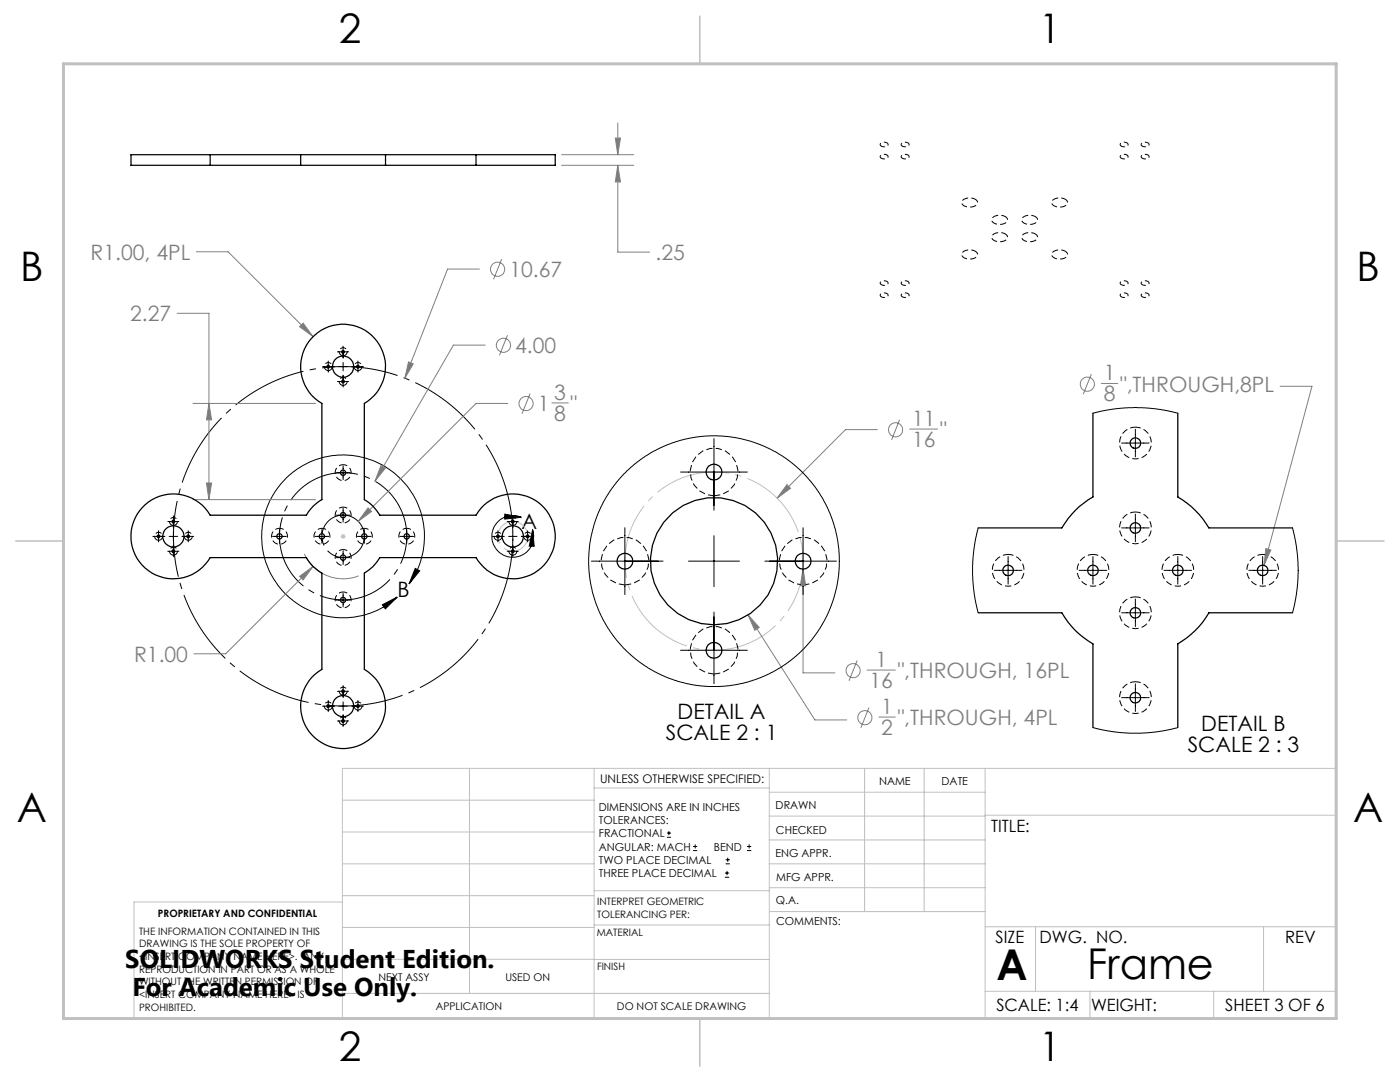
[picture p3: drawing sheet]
<svg xmlns="http://www.w3.org/2000/svg" width="279mm" height="216mm" viewBox="0 0 279 216" stroke-linecap="round" stroke-linejoin="round" font-family="sans-serif">
<g fill="none" stroke="#808080" stroke-width=".2">
<path d="M112.1 33h14.4M112.1 30.9h14.4M122.8 27.6h1l-.5 3.3zM123.3 33l.5 3.3h-1zM123.3 33v17.3h6.3M123.3 24.5v6.4M39.2 50.2h6.3l17 17M95.7 53.7h-6.4l-8.5 21.8M100.1 51.7l-1.6 4M35.3 62.5h6.4v37.2M59.8 65.2l.7-.7 2 2.7zM81.5 72.2l1 .4-1.7 2.9z"/>
<path d="M96.8 68.9h-6.3l-15.7 27.1M101.3 66.9l-1.6 4M105.8 78.5l-1.6 4M217.8 74.6l-1.6 4.1M219.8 76.5h3.3M255.5 77.1h6.3l-9.5 35.7M38.5 80.5h24.5M38.5 99.7h24.5M41.2 96.4h1l-.5 3.3zM41.7 80.5l.5 3.3h-1zM76 92.9l.9 .5-2.1 2.6zM101.4 80.5h-6.4l-23.5 23.5"/>
<path d="M110.1 80.4h3.3M157.1 96.7l.7 .7-2.7 2zM175.1 85.7h-6.4l-13.6 13.7M179.5 83.7l-1.6 4.1M181.5 85.6h5.6M59.8 115l2.7-2-2 2.7zM60.7 110.5a8.5 8.5 0 0 0 10.9 4.4M62.5 113l-17.5 17.5h-6.3M73.4 101.4l.8 .7-2.7 1.9zM160.3 113.6l.5 3.3h-1zM160.3 113.6v20.7h6.3M252.6 109.5l1 .2-1.3 3.1z"/>
<path d="M149.3 122.7l2.2 2.5-.9 .6zM149.3 122.7l13.3 21h6.4M171.1 131.8l-1.7 4.1M173 133.7h5.7M173.4 141.2l-1.6 4M175.4 143.1h3.3"/>
<circle cx="99.3" cy="53.7" r="1.41"/>
<circle cx="100.5" cy="68.9" r="1.41"/>
<circle cx="217" cy="76.6" r="1.41"/>
<circle cx="105" cy="80.5" r="1.42"/>
<circle cx="178.7" cy="85.8" r="1.4"/>
<circle cx="170.3" cy="133.8" r="1.4"/>
<circle cx="172.6" cy="143.2" r="1.41"/>
</g>
<g fill="none" stroke="#000" stroke-width=".2">
<path d="M64.4 73.2h2.4M65.5 72v2.3M67.3 70.2h2.3M67.3 76.1h2.3M67.6 73.2h1.7M68.5 69.1v2.4M68.5 72.3v1.7M68.5 74.9v2.3M70.2 73.2h2.3M71.4 72v2.3M67.1 94.3h2.7M68.5 93v2.7"/>
<path d="M135.8 94.2h13.4M142.5 87.5v14.3M223.8 88.4h5.5M226.6 85.7v5.5M30.5 107h2.4M31.6 105.9v2.2M33.5 104.1h2.2M33.5 110h2.2M33.8 107h1.7M34.6 102.9v2.4M34.6 106.2v1.7M34.6 108.7v2.4"/>
<path d="M36.3 107h2.4M37.6 105.9v2.2M54.4 107h2.7M55.8 105.7v2.7M62.9 107h2.7M64.2 105.7v2.7M67.1 102.8h2.7M67.1 111.3h2.7M67.1 119.7h2.7M68.5 101.4v2.8M68.5 109.9v2.7M68.5 118.4v2.7"/>
<path d="M71.3 107h2.8M72.7 105.7v2.7M79.8 107h2.7M81.2 105.7v2.7M81.6 116.5a16.2 16.2 0 0 0-10.3-25.5 16.2 16.2 0 0 0-18.4 20.4 16.2 16.2 0 0 0 26.4 7.7M82.9 113.4l.8 .5-2.1 2.6zM98.2 107h2.4M99.4 105.9v2.2M100.8 102.6l3.2 .6-3.3 .4zM101.2 104.1h2.2M101.2 110h2.2M101.5 107h1.7"/>
<path d="M102.3 102.9v2.4M102.3 106.2v1.7M102.3 108.7v2.4M104 103.2a4.2 4.2 0 0 0-5.8 3.1 4.2 4.2 0 0 0 4.5 4.9 4.2 4.2 0 0 0 3.6-5.5M104 107h2.4M105.3 105.9v2.2M106.3 105.7l.3 3.3h-1zM118 112h14.3M124.7 105.3v13.3M137.4 112h10.2M142.5 106.9v10.2M152.6 112h14.3"/>
<path d="M160.3 105.3v13.3M198.4 113.8h5.5M201.2 111.1v5.5M215.4 113.8h5.5M218.1 111.1v5.5M223.8 105.3h5.5M226.6 102.6v5.5M226.6 119.5v5.5M232.3 113.8h5.5M235.1 111.1v5.5M249.2 113.8h5.5M252 111.1v5.5"/>
<path d="M65.5 139.8v2.2M67.3 137.9h2.3M68.5 136.8v2.4M71.4 139.8v2.2M76.3 120.7l3-1.6-2.4 2.4zM135.8 129.8h13.4M142.5 122.1v14.3M223.8 122.3h5.5M223.8 139.2h5.5M226.6 136.5v5.5M64.4 140.9h2.4M67.3 143.9h2.3"/>
<path d="M67.6 140.9h1.7M68.5 140.1v1.6M68.5 142.6v2.4M70.2 140.9h2.3M133.1 167.1h.8M133.1 166.2h.8M133.5 165.8v.9M138.3 169.7h.8M138.3 168.9h.8M138.7 168.5v.8M144.7 175h.8M144.7 174.2h.8"/>
<path d="M144.8 172.4h.9M144.8 171.6h.9M145.1 173.8v.8M145.2 171.1v.9M149.1 169.7h.8M149.1 168.9h.8M149.5 168.5v.8"/>
</g>
<path d="M72.5 105.8a4.2 4.2 0 0 0-7-1.7 4.2 4.2 0 0 0 1.8 7 4.2 4.2 0 0 0 5.3-5l-.1-.3" fill="none" stroke="#000" stroke-width=".2" stroke-dasharray="15.2 1.3 1.3 1.3" stroke-dashoffset="3.8" stroke-linecap="butt"/>
<path d="M80.6 103.3a12.7 12.7 0 0 0-21.2-5.2 12.7 12.7 0 0 0 5.6 21.1 12.7 12.7 0 0 0 15.9-14.9l-.3-1" fill="none" stroke="#000" stroke-width=".2" stroke-dasharray="15.2 1.3 1.3 1.3" stroke-dashoffset="5.8" stroke-linecap="butt"/>
<path d="M100.9 97.1a33.9 33.9 0 0 0-56.8-13.6 33.9 33.9 0 0 0 15.6 56.2 33.9 33.9 0 0 0 41.6-40.9l-.4-1.7" fill="none" stroke="#000" stroke-width=".2" stroke-dasharray="15.2 1.3 1.3 1.3" stroke-dashoffset="6" stroke-linecap="butt"/>
<path d="M105.2 106.1a2.96 2.96 0 0 0-5-1.2 2.96 2.96 0 0 0 1.3 5 2.96 2.96 0 0 0 3.7-3.5v-.3" fill="none" stroke="#c0c0c0" stroke-width=".2" stroke-dasharray="15.2 1.3 1.3 1.3" stroke-dashoffset="7.8" stroke-linecap="butt"/>
<path d="M159.5 106.8a17.8 17.8 0 0 0-29.7-7.3 17.8 17.8 0 0 0 7.9 29.6 17.8 17.8 0 0 0 22.1-21.2l-.3-1.1" fill="none" stroke="#c0c0c0" stroke-width=".2" stroke-dasharray="15.2 1.3 1.3 1.3" stroke-dashoffset="-.6" stroke-linecap="butt"/>
<g fill="none" stroke="#c0c0c0" stroke-width=".2">
<path d="M68 107h1M68.1 106.7l.7 .7M68.5 106.5v1M68.8 106.7l-.7 .7M68.3 159.7h50.3M93.7 153.3v44.9M118.6 153.3v49.9M118.6 157.2h34.9M153.5 153.3v49.9M153.5 158.1h43.1M172.5 153.3v28.6M184.4 153.3v28.6"/>
<path d="M196.6 153.3v49.9M68.3 180h-41.6v23.2h240v-49.9h-198.4v49.9M68.3 178.7h50.3M68.3 172.4h50.3M68.3 166h50.3M118.6 177.7h35M153.5 167.6h43.1M153.5 162.8h43.1M153.5 172.4h43.1M153.5 177.1h43.1M196.6 162.7h70.1M68.3 198.2h85.2"/>
<path d="M68.3 191.4l85.2 .1M68.3 185.1h50.3M118.6 184.6h35M153.6 181.9h43M196.6 197.8h70.1M196.6 184.9h70.1M206.7 184.9v12.9M217.5 197.8v5.4M242.2 197.8v5.4M252.2 184.9v12.9"/>
</g>
<g fill="none" stroke="#000" stroke-width=".2" stroke-dasharray="1.3 .6" stroke-dashoffset=".4" stroke-linecap="butt">
<path d="M194.6 39.8a1.96 1.96 0 0 0-2.7 .5 1.67 1.67 0 0 0 2.4 .9 .75 .75 0 0 0 .8-.6 .75 .75 0 0 0-.5-.8M212.6 39.8a1.96 1.96 0 0 0-2.7 .5 1.67 1.67 0 0 0 2.4 .9 .75 .75 0 0 0 .7-.6 .75 .75 0 0 0-.4-.8M194.6 50.1a1.96 1.96 0 0 0-2.7 .6 1.67 1.67 0 0 0 2.4 .9 .75 .75 0 0 0 .8-.6 .75 .75 0 0 0-.5-.9M200.6 43.2a1.96 1.96 0 0 0-2.7 .6 1.67 1.67 0 0 0 2.4 .9 .75 .75 0 0 0 .8-.6 .75 .75 0 0 0-.5-.9M200.6 46.7a1.96 1.96 0 0 0-2.7 .6 1.67 1.67 0 0 0 2.4 .8 .75 .75 0 0 0 .8-.6 .75 .75 0 0 0-.5-.8M206.6 43.2a1.96 1.96 0 0 0-2.7 .6 1.67 1.67 0 0 0 2.4 .9 .75 .75 0 0 0 .7-.6 .75 .75 0 0 0-.4-.9M206.6 46.7a1.96 1.96 0 0 0-2.7 .6 1.67 1.67 0 0 0 2.4 .8 .75 .75 0 0 0 .7-.6 .75 .75 0 0 0-.4-.8M212.6 50.1a1.96 1.96 0 0 0-2.7 .6 1.67 1.67 0 0 0 2.4 .9 .75 .75 0 0 0 .7-.6 .75 .75 0 0 0-.4-.9M68.5 92.7a1.59 1.59 0 0 0-1.4 2.4 1.59 1.59 0 0 0 2.7 .1 1.59 1.59 0 0 0-1.1-2.5h-.2M55.8 105.4a1.59 1.59 0 0 0-1.4 2.4 1.59 1.59 0 0 0 2.7 .1 1.59 1.59 0 0 0-1.1-2.5h-.2M64.3 105.4a1.59 1.59 0 0 0-1.5 2.4 1.59 1.59 0 0 0 2.8 .1 1.59 1.59 0 0 0-1.2-2.5h-.1M68.5 101.2a1.59 1.59 0 0 0-1.4 2.3 1.59 1.59 0 0 0 2.7 .2 1.59 1.59 0 0 0-1.1-2.5h-.2"/>
<path d="M68.5 109.7a1.59 1.59 0 0 0-1.4 2.3 1.59 1.59 0 0 0 2.7 .1 1.59 1.59 0 0 0-1.1-2.4h-.2M68.5 118.1a1.59 1.59 0 0 0-1.4 2.4 1.59 1.59 0 0 0 2.7 .1 1.59 1.59 0 0 0-1.1-2.5h-.2M72.7 105.4a1.59 1.59 0 0 0-1.4 2.4 1.59 1.59 0 0 0 2.7 .1 1.59 1.59 0 0 0-1.1-2.5h-.2M81.2 105.4a1.59 1.59 0 0 0-1.4 2.4 1.59 1.59 0 0 0 2.7 .1 1.59 1.59 0 0 0-1.1-2.5h-.2"/>
</g>
<g fill="none" stroke="#000" stroke-width=".2" stroke-dasharray="1.3 .6" stroke-linecap="butt">
<path d="M65.5 73.9a.79 .79 0 0 1-.7-1.1 .79 .79 0 0 1 1.4-.1 .79 .79 0 0 1-.6 1.2h-.1M68.5 71a.79 .79 0 0 1-.7-1.2 .79 .79 0 0 1 1.3-.1 .79 .79 0 0 1-.5 1.3h-.1M68.5 76.9a.79 .79 0 0 1-.7-1.2 .79 .79 0 0 1 1.3-.1 .79 .79 0 0 1-.5 1.3h-.1M71.4 73.9a.79 .79 0 0 1-.7-1.1 .79 .79 0 0 1 1.4-.1 .79 .79 0 0 1-.5 1.2h-.2M142.5 98.9a4.8 4.8 0 0 1-4.3-6.6 4.8 4.8 0 0 1 7.8-1.3 4.8 4.8 0 0 1-1.9 7.7l-1.6 .2M31.7 107.8a.79 .79 0 0 1-.8-1.1 .79 .79 0 0 1 1.4-.2 .79 .79 0 0 1-.5 1.3h-.1M34.6 104.8a.79 .79 0 0 1-.7-1.1 .79 .79 0 0 1 1.4-.1 .79 .79 0 0 1-.6 1.2h-.1M34.6 110.8a.79 .79 0 0 1-.7-1.2 .79 .79 0 0 1 1.4-.1 .79 .79 0 0 1-.6 1.3h-.1M37.6 107.8a.79 .79 0 0 1-.7-1.1 .79 .79 0 0 1 1.3-.2 .79 .79 0 0 1-.5 1.3h-.1M99.4 107.8a.79 .79 0 0 1-.7-1.1 .79 .79 0 0 1 1.3-.2 .79 .79 0 0 1-.5 1.3h-.1M102.4 104.8a.79 .79 0 0 1-.8-1.1 .79 .79 0 0 1 1.4-.1 .79 .79 0 0 1-.5 1.2h-.1M102.4 110.8a.79 .79 0 0 1-.8-1.2 .79 .79 0 0 1 1.4-.1 .79 .79 0 0 1-.5 1.3h-.1"/>
<path d="M105.3 107.8a.79 .79 0 0 1-.7-1.1 .79 .79 0 0 1 1.4-.2 .79 .79 0 0 1-.6 1.3h-.1M124.7 116.7a4.8 4.8 0 0 1-4.3-6.7 4.8 4.8 0 0 1 7.8-1.3 4.8 4.8 0 0 1-1.9 7.8l-1.6 .2M160.3 116.7a4.8 4.8 0 0 1-4.4-6.7 4.8 4.8 0 0 1 7.9-1.3 4.8 4.8 0 0 1-2 7.8l-1.5 .2M68.5 138.7a.79 .79 0 0 1-.7-1.1 .79 .79 0 0 1 1.3-.2 .79 .79 0 0 1-.5 1.3h-.1M142.5 134.5a4.8 4.8 0 0 1-4.3-6.7 4.8 4.8 0 0 1 7.8-1.3 4.8 4.8 0 0 1-1.9 7.7l-1.6 .3M65.5 141.7a.79 .79 0 0 1-.7-1.2 .79 .79 0 0 1 1.4-.1 .79 .79 0 0 1-.6 1.3h-.1M68.5 144.6a.79 .79 0 0 1-.7-1.1 .79 .79 0 0 1 1.3-.1 .79 .79 0 0 1-.5 1.2h-.1M71.4 141.7a.79 .79 0 0 1-.7-1.2 .79 .79 0 0 1 1.4-.1 .79 .79 0 0 1-.5 1.3h-.2"/>
</g>
<path d="M226.6 85.2a3.2 3.2 0 0 0-2.9 4.6 3.2 3.2 0 0 0 5.4 .6 3.2 3.2 0 0 0-1.8-5.1l-.7-.1M201.2 110.6a3.2 3.2 0 0 0-2.9 4.6 3.2 3.2 0 0 0 5.4 .6 3.2 3.2 0 0 0-1.8-5.1l-.7-.1M218.1 110.6a3.2 3.2 0 0 0-2.8 4.6 3.2 3.2 0 0 0 5.3 .6 3.2 3.2 0 0 0-1.8-5.1l-.7-.1M226.6 102.2a3.2 3.2 0 0 0-2.9 4.5 3.2 3.2 0 0 0 5.4 .6 3.2 3.2 0 0 0-1.8-5.1h-.7M226.6 119.1a3.2 3.2 0 0 0-2.9 4.5 3.2 3.2 0 0 0 5.4 .6 3.2 3.2 0 0 0-1.8-5l-.7-.1M235.1 110.6a3.2 3.2 0 0 0-2.9 4.6 3.2 3.2 0 0 0 5.3 .6 3.2 3.2 0 0 0-1.7-5.1l-.7-.1M252 110.6a3.2 3.2 0 0 0-2.9 4.6 3.2 3.2 0 0 0 5.4 .6 3.2 3.2 0 0 0-1.8-5.1l-.7-.1M226.6 136a3.2 3.2 0 0 0-2.9 4.6 3.2 3.2 0 0 0 5.4 .6 3.2 3.2 0 0 0-1.8-5.1l-.7-.1" fill="none" stroke="#000" stroke-width=".2" stroke-dasharray="1.3 .6" stroke-dashoffset=".2" stroke-linecap="butt"/>
<g fill="none" stroke="#000" stroke-width=".2" stroke-dasharray="1.3 .6" stroke-dashoffset=".5" stroke-linecap="butt">
<path d="M175.9 29.2a.42 .42 0 0 1-.2-.6 .42 .42 0 0 1 .5-.2h.4a.48 .48 0 0 1 .6 .5 .48 .48 0 0 1-.6 .4l-.7-.1M175.9 31.6a.42 .42 0 0 1-.2-.6 .42 .42 0 0 1 .5-.2h.4a.48 .48 0 0 1 .6 .5 .48 .48 0 0 1-.6 .4l-.7-.1M180.1 29.2a.42 .42 0 0 1-.2-.6 .42 .42 0 0 1 .5-.2h.4a.48 .48 0 0 1 .6 .5 .48 .48 0 0 1-.6 .4l-.7-.1M180.1 31.6a.42 .42 0 0 1-.2-.6 .42 .42 0 0 1 .5-.2h.4a.48 .48 0 0 1 .6 .5 .48 .48 0 0 1-.6 .4l-.7-.1M223.8 31.6a.42 .42 0 0 1-.2-.6 .42 .42 0 0 1 .5-.2h.4a.48 .48 0 0 1 .6 .5 .48 .48 0 0 1-.6 .4l-.7-.1M223.8 29.2a.42 .42 0 0 1-.2-.6 .42 .42 0 0 1 .5-.2h.4a.48 .48 0 0 1 .6 .5 .48 .48 0 0 1-.6 .4l-.7-.1M228 29.2a.42 .42 0 0 1-.2-.6 .42 .42 0 0 1 .5-.2h.4a.48 .48 0 0 1 .6 .5 .48 .48 0 0 1-.6 .4l-.7-.1M228 31.6a.42 .42 0 0 1-.2-.6 .42 .42 0 0 1 .5-.2h.4a.48 .48 0 0 1 .6 .5 .48 .48 0 0 1-.6 .4l-.7-.1M175.9 56.8a.42 .42 0 0 1-.2-.5 .42 .42 0 0 1 .5-.3h.4a.48 .48 0 0 1 .6 .5 .48 .48 0 0 1-.6 .4l-.7-.1M175.9 59.2a.42 .42 0 0 1-.2-.5 .42 .42 0 0 1 .5-.2h.4a.48 .48 0 0 1 .6 .4 .48 .48 0 0 1-.6 .5l-.7-.2M180.1 56.8a.42 .42 0 0 1-.2-.5 .42 .42 0 0 1 .5-.3h.4a.48 .48 0 0 1 .6 .5 .48 .48 0 0 1-.6 .4l-.7-.1M180.1 59.2a.42 .42 0 0 1-.2-.5 .42 .42 0 0 1 .5-.2h.4a.48 .48 0 0 1 .6 .4 .48 .48 0 0 1-.6 .5l-.7-.2"/>
<path d="M223.8 59.2a.42 .42 0 0 1-.2-.5 .42 .42 0 0 1 .5-.2h.4a.48 .48 0 0 1 .6 .4 .48 .48 0 0 1-.6 .5l-.7-.2M223.8 56.8a.42 .42 0 0 1-.2-.5 .42 .42 0 0 1 .5-.3h.4a.48 .48 0 0 1 .6 .5 .48 .48 0 0 1-.6 .4l-.7-.1M228 56.8a.42 .42 0 0 1-.2-.5 .42 .42 0 0 1 .5-.3h.4a.48 .48 0 0 1 .6 .5 .48 .48 0 0 1-.6 .4l-.7-.1M228 59.2a.42 .42 0 0 1-.2-.5 .42 .42 0 0 1 .5-.2h.4a.48 .48 0 0 1 .6 .4 .48 .48 0 0 1-.6 .5l-.7-.2"/>
</g>
<path d="M139.7 3.2v9.5M3.1 107.9h9.6M266.7 107.9h9.5M139.7 203.2v9.6" fill="none" stroke="#c0c0c0" stroke-width=".3"/>
<path d="M12.7 12.7h254v190.5h-254z" fill="none" stroke="#c0c0c0" stroke-width=".6"/>
<path d="M100.8 102.6l3.2 .6-3.3 .4zM106.3 105.7l.3 3.3h-1zM82.9 113.4l.8 .5-2.1 2.6zM76.3 120.7l3-1.6-2.4 2.4z" fill="#000"/>
<g fill="#808080">
<path d="M81.5 72.2l-.7 3.3 1.7-2.9zM76 92.9l-1.2 3.1 2.1-2.6zM73.4 101.4l-1.9 2.6 2.7-1.9zM157.1 96.7l-2 2.7 2.7-2z"/>
<path d="M60.5 64.5l-.7 .7 2.7 2zM41.7 80.5l.5 3.3h-1zM41.2 96.4h1l-.5 3.3zM59.8 115l.7 .7 2-2.7zM123.3 33l.5 3.3h-1zM122.8 27.6h1l-.5 3.3zM149.3 122.7l1.3 3.1 .9-.6zM160.3 113.6l-.5 3.3h1zM252.6 109.5l-.3 3.3 1.3-3.1z"/>
</g>
<g fill="none" stroke="#000" stroke-width=".25">
<path d="M41.9 30.9h-15.8v2.1h15.8M41.9 30.9v2.1M41.9 33h18.1M41.9 30.9h18.1M60 33h16.9M60 30.9h16.9M60 30.9v2.1M76.9 30.9v2.1M76.9 33h18.1M76.9 30.9h18.1M95 30.9h15.8v2.1h-15.8M95 30.9v2.1"/>
<path d="M218.1 82.4v16.8a16.6 16.6 0 0 0-6.2 6.1h-16.7M235.1 82.4v16.8a17.4 17.4 0 0 1 6.2 6.1h16.7M29 100.7a8.5 8.5 0 0 1 12.9 2.1h19.2a8.2 8.2 0 0 1 3.1-3.1v-19.2a8.5 8.5 0 0 1-2.2-12.8 8.5 8.5 0 0 1 13 0 8.5 8.5 0 0 1-2.3 12.8v19.2a8.2 8.2 0 0 1 3.1 3.1h19.2a8.5 8.5 0 0 1 12.8-2.3 8.5 8.5 0 0 1 0 13 8.5 8.5 0 0 1-12.8-2.2h-19.2a8.2 8.2 0 0 1-3.1 3.1v19.2a8.5 8.5 0 0 1 2.3 12.7 8.5 8.5 0 0 1-13 0 8.5 8.5 0 0 1 2.2-12.7v-19.2a8.2 8.2 0 0 1-3.1-3.1h-19.2a8.5 8.5 0 0 1-12.6 2.3 8.5 8.5 0 0 1-.3-12.9zM195.2 122.3h16.7a16.4 16.4 0 0 0 6.2 6.2v16.7M258 122.3h-16.7a17.1 17.1 0 0 1-6.2 6.2v16.7"/>
<circle cx="65.5" cy="73.1" r=".26"/>
<circle cx="68.5" cy="73.2" r="2.13"/>
<circle cx="68.5" cy="70.2" r=".26"/>
<circle cx="68.5" cy="76.1" r=".26"/>
<circle cx="71.4" cy="73.1" r=".26"/>
<circle cx="68.5" cy="94.3" r=".54"/>
<circle cx="142.5" cy="94.2" r="1.58"/>
<circle cx="226.6" cy="88.4" r="1.06"/>
<circle cx="31.6" cy="107" r=".26"/>
<circle cx="34.6" cy="107" r="2.13"/>
<circle cx="34.6" cy="110" r=".26"/>
<circle cx="34.6" cy="104.1" r=".26"/>
<circle cx="37.6" cy="107" r=".26"/>
<circle cx="55.8" cy="107" r=".54"/>
<circle cx="64.2" cy="107" r=".54"/>
<circle cx="68.5" cy="111.3" r=".54"/>
<circle cx="68.5" cy="102.8" r=".54"/>
<circle cx="68.5" cy="119.7" r=".54"/>
<circle cx="72.7" cy="107" r=".54"/>
<circle cx="81.2" cy="107" r=".54"/>
<circle cx="99.4" cy="107" r=".26"/>
<circle cx="102.3" cy="107" r="2.13"/>
<circle cx="102.3" cy="110" r=".26"/>
<circle cx="102.3" cy="104.1" r=".26"/>
<circle cx="105.3" cy="107" r=".26"/>
<circle cx="124.7" cy="112" r="1.58"/>
<circle cx="142.5" cy="112" r="12.7"/>
<circle cx="160.3" cy="112" r="1.58"/>
<circle cx="201.2" cy="113.8" r="1.06"/>
<circle cx="218.1" cy="113.8" r="1.06"/>
<circle cx="226.6" cy="105.4" r="1.06"/>
<circle cx="235.1" cy="113.8" r="1.06"/>
<circle cx="252" cy="113.8" r="1.06"/>
<circle cx="68.5" cy="137.9" r=".26"/>
<circle cx="142.5" cy="129.8" r="1.58"/>
<circle cx="226.6" cy="122.3" r="1.06"/>
<circle cx="226.6" cy="139.2" r="1.06"/>
<circle cx="65.5" cy="140.9" r=".26"/>
<circle cx="68.5" cy="140.9" r="2.13"/>
<circle cx="68.5" cy="143.8" r=".26"/>
<circle cx="71.4" cy="140.9" r=".26"/>
</g>
<g fill="none" stroke="#000" stroke-width=".2">
<path d="M218.1 82.4l3.9-.8 4.3-.3 4.6 .3 4.2 .8M195.2 105.3l-.8 3.9-.3 3.5 .2 4.6 .4 2.8 .5 2.2M258 105.3l.7 3.7 .4 4.2-.2 4.1-.3 2.2-.6 2.8M218.1 145.2l3.1 .7 4.1 .4 4.9-.2 3.2-.5 1.7-.4"/>
<circle cx="142.5" cy="112" r="25"/>
</g>
<g font-size="8.5">
<text x="198.9" y="195.5">A</text>
<text x="217" y="195.4">Frame</text>
</g>
<g font-size="8.1">
<text x="67.6" y="8.5">2</text>
<text x="207.3" y="8.5">1</text>
<text x="4" y="56.2">B</text>
<text x="270.7" y="56.2">B</text>
<text x="3.3" y="164.1">A</text>
<text x="270" y="164.1">A</text>
<text x="67.6" y="211.7">2</text>
<text x="207.3" y="211.7">1</text>
</g>
<g font-size="5.1">
<text x="25" y="193.2">SOLIDWORKS Student Edition.</text>
<text x="26.4" y="198.8">For Academic Use Only.</text>
</g>
<g font-size="4.2" fill="#808080">
<text x="18.1" y="51.8">R1.00, 4PL</text>
<text x="130.8" y="51.9">.25</text>
<text x="101.7" y="55.3">10.67</text>
<text x="26" y="64.1">2.27</text>
<text x="102.8" y="70.4">4.00</text>
<text x="220.3" y="75.9">1</text>
<text x="107.3" y="82.1">1</text>
<text x="110.6" y="79.7">3</text>
<text x="110.6" y="83.9">8</text>
<text x="113.9" y="82.1">&quot;</text>
<text x="220.3" y="80.1">8</text>
<text x="223.6" y="78.2">&quot;,THROUGH,8PL</text>
<text x="182" y="85">11</text>
<text x="182" y="89.2">16</text>
<text x="187.6" y="87.3">&quot;</text>
<text x="26.8" y="132">R1.00</text>
<text x="173.5" y="137.2">16</text>
<text x="174.7" y="133">1</text>
<text x="179.2" y="135.4">&quot;,THROUGH, 16PL</text>
<text x="175.9" y="142.4">1</text>
<text x="175.9" y="146.6">2</text>
<text x="179.2" y="144.7">&quot;,THROUGH, 4PL</text>
</g>
<g font-size="4.2">
<text x="104.1" y="105.5">A</text>
<text x="79.3" y="119.2">B</text>
<text x="135.2" y="143.4">DETAIL A</text>
<text x="132.9" y="147.6">SCALE 2 : 1</text>
<text x="239.7" y="145.9">DETAIL B</text>
<text x="237" y="150.1">SCALE 2 : 3</text>
</g>
<g font-size="3.4">
<text x="197.8" y="166">TITLE:</text>
<text x="198.7" y="188.1">SIZE</text>
<text x="207.5" y="188.1">DWG. NO.</text>
<text x="256.5" y="188.2">REV</text>
<text x="198.8" y="201.7">SCALE: 1:4</text>
<text x="217.7" y="201.8">WEIGHT:</text>
<text x="244.5" y="201.7">SHEET 3 OF 6</text>
</g>
<text font-size="2.4" x="119.8" y="156.2">UNLESS OTHERWISE SPECIFIED:</text>
<g font-size="2.2">
<text x="119.5" y="161.8">DIMENSIONS ARE IN INCHES</text>
<text x="154.8" y="161.4">DRAWN</text>
<text x="175.4" y="156.6">NAME</text>
<text x="187.9" y="156.7">DATE</text>
<text x="119.5" y="164.4">TOLERANCES:</text>
<text x="119.5" y="167.1">FRACTIONAL</text>
<text x="154.9" y="166.3">CHECKED</text>
<text x="119.5" y="169.7">ANGULAR: MACH</text>
<text x="119.5" y="172.4">TWO PLACE DECIMAL</text>
<text x="142.5" y="169.7">BEND</text>
<text x="154.8" y="171">ENG APPR.</text>
<text x="119.5" y="175">THREE PLACE DECIMAL</text>
<text x="154.9" y="175.7">MFG APPR.</text>
<text x="154.9" y="180.4">Q.A.</text>
<text x="154.9" y="184.6">COMMENTS:</text>
</g>
<g font-size="2.1">
<text x="75.5" y="195.7">NEXT ASSY</text>
<text x="100.9" y="195.7">USED ON</text>
<text x="86.9" y="201.5">APPLICATION</text>
<text x="123.1" y="201.6">DO NOT SCALE DRAWING</text>
</g>
<g font-size="2">
<text x="31.5" y="182.9">PROPRIETARY AND CONFIDENTIAL</text>
<text x="119.2" y="180.6">INTERPRET GEOMETRIC</text>
<text x="119.2" y="183.1">TOLERANCING PER:</text>
<text x="27.8" y="186.5">THE INFORMATION CONTAINED IN THIS</text>
<text x="27.8" y="189">DRAWING IS THE SOLE PROPERTY OF</text>
<text x="27.8" y="191.6">&lt;INSERT COMPANY NAME HERE&gt;. ANY</text>
<text x="119.1" y="186.7">MATERIAL</text>
<text x="27.8" y="194.1">REPRODUCTION IN PART OR AS A WHOLE</text>
<text x="27.8" y="196.6">WITHOUT THE WRITTEN PERMISSION OF</text>
<text x="119.1" y="193.5">FINISH</text>
<text x="27.8" y="199.1">&lt;INSERT COMPANY NAME HERE&gt; IS</text>
<text x="27.8" y="201.7">PROHIBITED.</text>
</g>
</svg>
